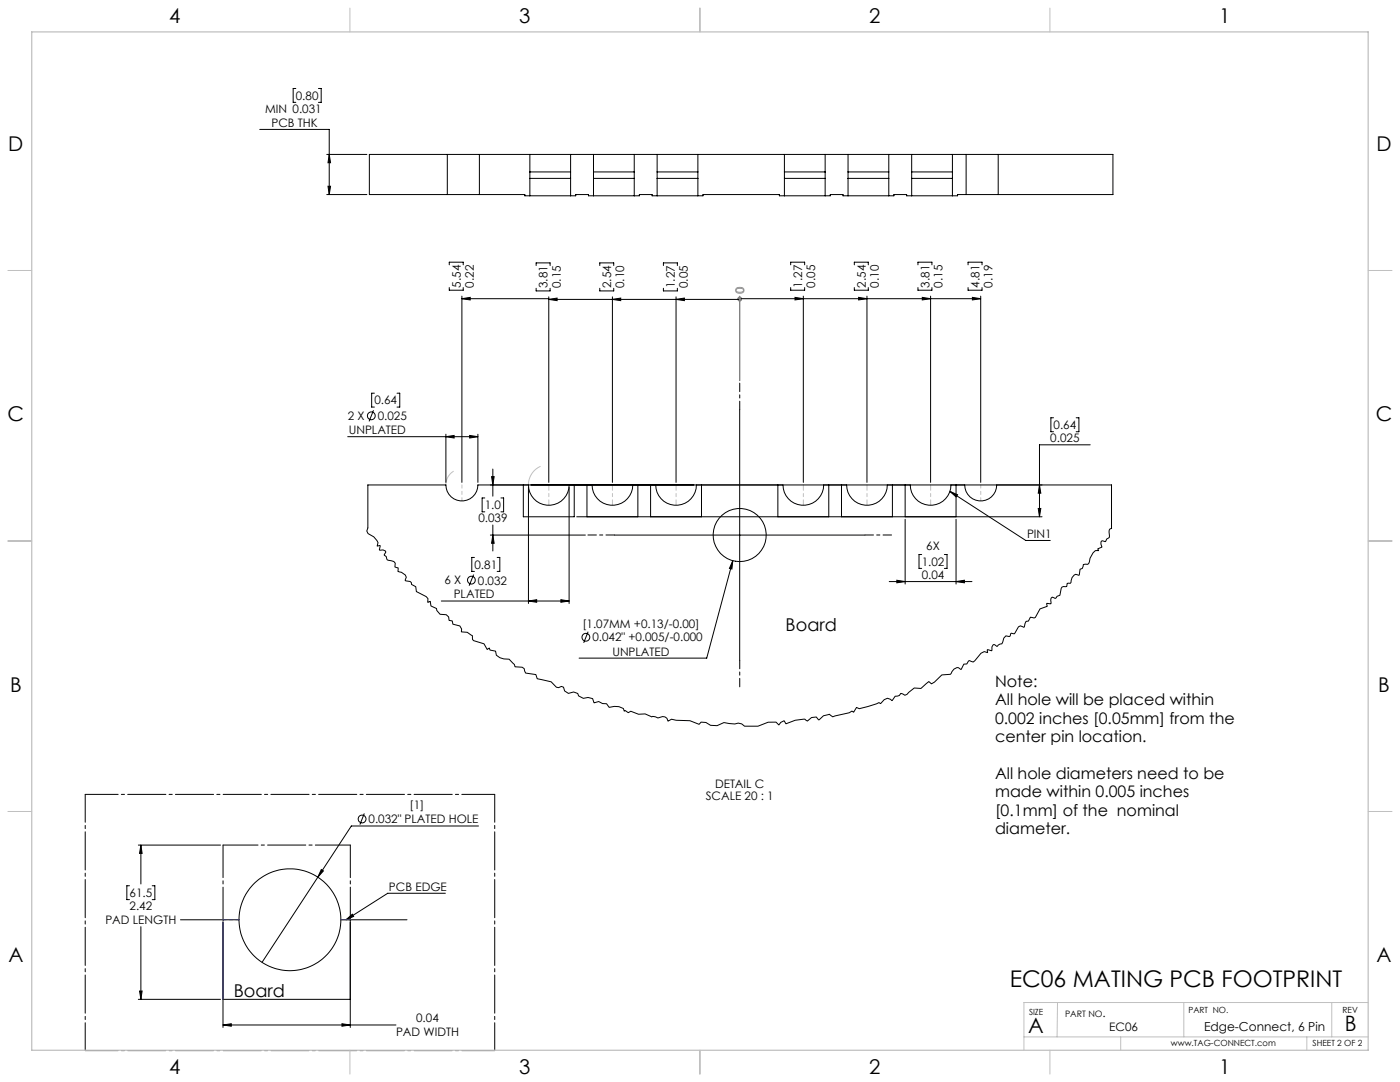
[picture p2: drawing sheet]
<svg xmlns="http://www.w3.org/2000/svg" width="559mm" height="432mm" viewBox="0 0 559 432" stroke-linecap="round" stroke-linejoin="round" font-family="sans-serif">
<g fill="none" stroke="#000" stroke-width=".4">
<path d="M118.1 35.3h-1.1v5.6h1.1M127.1 35.3h1.1v5.6h-1.1M103.7 51.6h27.7v26M130.4 61.6h16M130.4 77.6h16M130.9 74.3h1l-.5 3.3zM131.4 61.6l.5 3.3h-1zM178.5 77.6h12.8M178.5 61.6h12.8M178.5 61.6h-31.1v16h31.1M178.5 61.6v16M191.3 61.6h20.2"/>
<path d="M191.3 77.6h18.2v.5h2M191.3 61.6v16M211.5 61.6h16.3M211.5 68.6h16.3M211.5 71.2h16.3M211.5 78.1h16.3M211.5 61.6v16.5M227.8 61.6h9.1M227.8 78.1h2v-.5h5.1v.5h2M227.8 61.6v16.5M236.9 68.6h16.3M236.9 61.6h16.3"/>
<path d="M236.9 71.2h16.3M236.9 78.1h16.3M236.9 61.6v16.5M253.2 61.6h9.1M253.2 78.1h2v-.5h5.1v.5h2M253.2 61.6v16.5M262.3 68.6h16.3M262.3 61.6h16.3M262.3 71.2h16.3M262.3 78.1h16.3M262.3 61.6v16.5M278.6 61.6h34.5"/>
<path d="M278.6 78.1h2v-.5h30.5v.5h2M278.6 61.6v16.5M313.1 68.6h16.3M313.1 61.6h16.3M313.1 71.2h16.3M313.1 78.1h16.3M313.1 61.6v16.5M329.4 61.6h9.1M329.4 78.1h2v-.5h5.1v.5h2M329.4 61.6v16.5M338.5 68.6h16.3M338.5 61.6h16.3"/>
<path d="M338.5 71.2h16.3M338.5 78.1h16.3M338.5 61.6v16.5M354.8 61.6h9.1M354.8 78.1h2v-.5h5.1v.5h2M354.8 61.6v16.5M363.9 68.6h16.3M363.9 61.6h16.3M363.9 71.2h16.3M363.9 78.1h16.3M363.9 61.6v16.5M380.2 61.6h5.4"/>
<path d="M380.2 61.6v16.5M385.6 77.6h12.8M385.6 61.6h12.8M385.6 77.6h-3.4v.5h-2M385.6 61.6v16M398.4 61.6h45.8v16h-45.8M398.4 61.6v16M179.3 105.7v-1.1h5.6v1.1M179.3 114.8v1h5.6v-1M184.4 118.2v74.3M184.4 119.2h34.6M184.4 119.2l3.3-.5v1z"/>
<path d="M214 115v1.1h5.6v-1.1M214 106v-1.1h5.6v1.1M219 119.5h76.2M219 118.5v74M219 119.5l3.4-.5v1zM239.4 106v-1.1h5.6v1.1M239.4 115v1.1h5.6v-1.1M244.4 118.5v74M244.4 119.5l3.4-.5v1zM264.8 115v1.1h5.6v-1.1M264.8 106v-1.1h5.6v1.1M269.8 118.5v74"/>
<path d="M269.8 119.5l3.4-.5v1zM295.2 119.2h96.2M315.6 114.8v1h5.6v-1M315.6 105.7v-1.1h5.6v1.1M317.3 118.7l3.3 .5-3.3 .5zM320.6 118.2v74.3M341 114.8v1h5.6v-1M341 105.7v-1.1h5.6v1.1M342.7 118.7l3.3 .5-3.3 .5zM346 118.2v74.3M366.4 114.8v1h5.6v-1M366.4 105.7v-1.1h5.6v1.1"/>
<path d="M368.1 118.7l3.3 .5-3.3 .5zM371.4 118.2v74.3M386.4 114.8v1h5.6v-1M386.4 105.7v-1.1h5.6v1.1M388.1 118.7l3.3 .5-3.3 .5zM391.4 118.2v74.3M149.4 156.9h-1.1v5.6h1.1M158.5 156.9h1.1v5.6h-1.1M138.8 174.3h51.9M149.1 163.7l-1.8 4.5M178 173.3v19.2M178 174.3l3.3-.5v1z"/>
<path d="M187.5 173.8l3.2 .5-3.2 .5zM190.7 173.3v19.2M295.2 163.5v100M420.5 166.7h-1v5.6h1M429.5 166.7h1.1v5.6h-1.1M435.2 177.5h-20.3v28.7M146.8 193.5h31.2a6.4 6.4 0 0 0 6.4 6.4 6.4 6.4 0 0 0 6.3-6.4h253v17.4l-.6 .2a5 5 0 0 0-.3 3.4 1.89 1.89 0 0 0-1.5 1.6l-1.6-.1-.3 1.1 .4 1.2-1.7 .7 .4 .7h-1.3a7.9 7.9 0 0 0-2.6 5.1l-.4 .4-1.8 .1-.4 1.6-.9 .3-.4 2.3-1.4-.3a3.2 3.2 0 0 0-1.8 3.2l-.3 .4h-1.3l-.1 1.3a1.88 1.88 0 0 0-2.2 .7l-.5 2.8-1.2 .4-.7 .8-1.2-.5a2.63 2.63 0 0 0-.5 2.6l-1.7-.1 .2 1.2-2.9 1-1.9 3.4-.4 .2-1.5-.3-.8 1.6-1 .1-.7 2.3-1.5-.5-.8 .4-1.7 2.7-1.3-.1-.3 1-.4 .2-1.3-.2-.9 .9-.7 2.2a2.01 2.01 0 0 0-1.9 1.1l-1.2-.8-.4 .1-.5 .9-.1 1.5-1.7-.4 .1 1.2-1.3-.5-1.4 .7-3.1 3.5-1.4-.6-.4 .2-.7 1.2h-1.2l-1 2.1-1.1-.6a3.3 3.3 0 0 0-3.2 2.6l-3.5 .2-2.9 2.9-1.2 .7-1.1-.9-3.1 2.7-2.7-.1-2.9 2.5-.8 .4-1.6-.8-.6 .9-1.7 .2-1.2 1.8-1.9-.9-1.3 .5-1.4 1.6-.7-.4-7.8 2.4-1.1-.5-1.2 1.9-.7-.4-1 .6-6.6 1.7-1.4-1.1a5.7 5.7 0 0 0-4.3 2.3l-.9-1.2-1.9 .2-1.6 1.5-1.4-.8-3.5 .4-3.7 1.5-.7-1.3-1.4 .7-.7 1-1.2-1.1h-3.1l-4.1 1.6h-5.3l-1.1-.9-1.5-.3-1.3 .3-4.3-.5-2.8 1.2-2.6-.1-1.8-1.2-2-.1-.8 .9-3.6-1.5-5.5-.2-1.9-.4-1.4 .8-.4-1.1-.8-.6-.9-.1-1.9 .5-1-.4-1.1-.2-.4 .2-2.6-1.2-2.6 .1-3.1-1.2-1 .6-1.2-.8-.4 .2-.4-1-1.7-.8-1.9-.1-2.1 .4-1-1.5h-1.6l-1.5-.8-1.9 .5-.6-1.7-1.8-.5-1.9 .4-1.9-1-.3-.9-1.6-.6-2.1 .5-1.5-1-.5-1.5-.8-.3-1.1 .5-.9-.2-2.1-2.1-5.6-1.2-.5-1.7-4.1-.6-.6-1.8-.8-.5-2.8-.2-.3-.9-2.1-2.1-2.1-.1-1.6-.5-1.4-1-.3-1.6-2.2-.5-.3-.8-.8 .6-1.3-2.3-4.2-1.2-.4-.5v-1.5l-2.1-1.4-2.3-.1 .1-1.2-.7-1.2-2.8-.7-.3-1.3-1.3-.2-.1-1.4-1-.9-2.5-.2-1.3-1.5-.1-.7-2.2-1.1-.3-1.8-1 .4 .1-1.5-.7-.8-3.9-2-.3-2-1.6-.9-.1-.7-.5-.4-2-.5 .5-1.2a3.9 3.9 0 0 0-3.4-2.4l.1-1.4-1.3-.3 .2-1.5-.6-.7-2.6-.7-.4-1.3-.8-.6 .6-1.2-.1-.4-1-.4h-1.5l.4-1.6h-1.3l.4-1.4-.5-.8-1.2-1.5-2.3-1.3-.5-1 .4-1.2zM193.5 198.7h-1.1v5.6h1.1M196.2 190.2h1l-.5 3.3zM196.7 187.2v10.8M200 198.7h1v5.6h-1M208.9 193.5v12.7h20.3v-12.7"/>
<path d="M210.9 194.5v46.3M210.9 193.5a8.1 8.1 0 0 0 8.1 8.1 8.1 8.1 0 0 0 8.2-8.1M227.2 194.5v46.3M234.3 193.5v12.7M236.3 193.5a8.1 8.1 0 0 0 8.1 8.1 8.1 8.1 0 0 0 8.2-8.1M254.6 193.5v12.7M259.7 193.5v12.7M261.7 193.5a8.1 8.1 0 0 0 8.1 8.1 8.1 8.1 0 0 0 8.2-8.1M280 193.5v12.7M310.5 193.5v12.7M312.5 193.5a8.1 8.1 0 0 0 8.1 8.1 8.1 8.1 0 0 0 8.2-8.1M330.8 193.5v12.7"/>
<path d="M335.9 193.5v12.7M337.9 193.5a8.1 8.1 0 0 0 8.1 8.1 8.1 8.1 0 0 0 8.2-8.1M356.2 193.5v12.7M361.3 193.5v12.7M363.3 193.5a8.1 8.1 0 0 0 8.1 8.1 8.1 8.1 0 0 0 8.2-8.1M379.2 196.1l3 1.3-.6 .9zM379.2 196.1l30.2 19.6h9.8M381.6 193.5v12.7M385.1 193.5a6.4 6.4 0 0 0 6.3 6.4 6.4 6.4 0 0 0 6.4-6.4M414.9 193.5l.5 3.3h-1zM195.7 213.5h37.9M196.7 213.5l.5 3.3h-1z"/>
<path d="M196.7 209.5v10.4M230.2 206.2h185.7M245.3 213.5h99.9M361.3 207.2v25.9M381.6 207.2v25.9M414.4 202.9h1l-.5 3.3zM176.1 239.9h51.1M189.1 229.3l-1.8 4.5M189.4 222.5h-1.1v5.5h1.1M198.4 222.5h1.1v5.5h-1.1M210.9 239.9l3.3-.6v1zM223.9 239.3l3.3 .6-3.3 .4z"/>
<path d="M292.5 223.8l-.4 3.3-1-.3zM292.5 223.8l-10.4 38.8h-51M354.9 232.1h33M358 231.6l3.3 .5-3.3 .5zM367.9 221.3h-1.1v5.5h1.1M376.9 221.3h1.1v5.5h-1.1M381.6 232.1l3.3-.5v1zM234.7 252.1l-1.7 4.4M55.2 337.3h32.8M56.2 337.3l.5 3.3h-1zM56.2 337.3v15.5M145.4 324.6l-1.7 4.5"/>
<path d="M191 329.6h-50.8l-13.3 20.5M51.7 353.5h-1.1v5.5h1.1M60.7 353.5h1.1v5.5h-1.1M126.9 350.1l-22.3 33.9M128.2 347l.9 .6-2.2 2.5zM177.8 356.5h-23l-16.7 10.6M56.2 369.8v29M72 367.1h23.4M89 368.1v41.9M136 367.1h26.5M138.1 367.1l2.5-2.3 .5 .9zM139.8 367.1v42.9"/>
<path d="M55.2 398.8h32.8M55.7 395.5h1l-.5 3.3zM89 398.8h50.8M89 409l3.3-.4v.9zM89 409h69M136.5 408.6l3.3 .4-3.3 .5z"/>
<circle cx="148.2" cy="165.9" r="1.55"/>
<circle cx="295.2" cy="213.5" r="10.6"/>
<circle cx="188.2" cy="231.5" r="1.55"/>
<circle cx="233.9" cy="254.3" r="1.55"/>
<circle cx="144.5" cy="326.8" r="1.55"/>
<circle cx="115.7" cy="367" r="20.3"/>
</g>
<g fill="none" stroke="#808080" stroke-width=".4">
<path d="M295.2 119.5h.1M295.2 119.2h.1M295.2 118.2v33.7"/>
<circle cx="295.2" cy="119.2" r=".69"/>
<circle cx="295.2" cy="119.5" r=".68"/>
</g>
<g fill="none" stroke="#c0c0c0" stroke-width=".4">
<path d="M139.7 3.2v9.5M279.4 3.2v9.5M419.1 3.2v9.5M3.1 107.9h9.6M546.1 107.9h9.5M181 188a6.3 6.3 0 0 0-3 5.5M215.8 186.1a8 8 0 0 0-4.9 7.4M3.1 215.9h9.6M546.1 215.9h9.5M3.1 323.8h9.6M546.1 323.8h9.5M139.7 419.1v9.6"/>
<path d="M279.4 419.1v9.6M408.7 413.8h137.4M419.1 419.1v9.6M422.1 400.1l-.2 13.7M447.3 413.8v5.3M472.5 400.1v13.7M521.6 413.8v5.3M531.6 400.1v13.7M546.1 400.1h-137.4v19"/>
</g>
<path d="M295.3 163.5v-10.6M245.3 213.5h-10.6M345.3 213.5h10.6M295.3 263.5v10.6" fill="none" stroke="#000" stroke-width=".4" stroke-dasharray="15.2 1.3 1.3 1.3" stroke-dashoffset="11.8"/>
<path d="M34 317h163.5M34 419.3h163.5" fill="none" stroke="#000" stroke-width=".4" stroke-dasharray="15.2 1.3 1.3 1.3" stroke-dashoffset="2.1"/>
<path d="M34 419.3v-102.3M197.5 419.3v-102.3" fill="none" stroke="#000" stroke-width=".4" stroke-dasharray="15.2 1.3 1.3 1.3" stroke-dashoffset="4.1"/>
<path d="M139.8 337.2v29.8M89 367v-29.8" fill="none" stroke="#000" stroke-width=".4" stroke-dasharray="15.2 1.3 1.3 1.3" stroke-dashoffset="2.3"/>
<path d="M89 337.2h50.8" fill="none" stroke="#000" stroke-width=".4" stroke-dasharray="15.2 1.3 1.3 1.3" stroke-dashoffset="1.3"/>
<path d="M89 367h.1M139.8 367h.1" fill="none" stroke="#f00" stroke-width=".4" stroke-dasharray="15.2 1.3 1.3 1.3"/>
<path d="M219.1 201.6v-8.1M244.5 201.6v-8.1M269.9 201.6v-8.1M320.7 201.6v-8.1M346.1 201.6v-8.1M371.5 201.6v-8.1" fill="none" stroke="#c0c0c0" stroke-width=".4" stroke-dasharray="15.2 1.3 1.3 1.3" stroke-dashoffset="13.1"/>
<path d="M184.4 199.9v-6.4M391.5 199.9v-6.4" fill="none" stroke="#c0c0c0" stroke-width=".4" stroke-dasharray="15.2 1.3 1.3 1.3" stroke-dashoffset="13.9"/>
<path d="M12.7 12.7h533.4v406.4h-533.4z" fill="none" stroke="#c0c0c0" stroke-width=".5"/>
<path d="M89 367h6.4" fill="none" stroke="#00f" stroke-width=".4" stroke-dasharray="15.2 1.3 1.3 1.3" stroke-dashoffset="13.9"/>
<path d="M136.1 367h3.7" fill="none" stroke="#00f" stroke-width=".4" stroke-dasharray="15.2 1.3 1.3 1.3"/>
<path d="M89 367.1v31.7" fill="none" stroke="#00f" stroke-width=".4"/>
<g fill="#000">
<path d="M128.2 347l.9 .6-2.2 2.5z"/>
<path d="M244.4 119.5l3.4-.5v1zM269.8 119.5l3.4-.5v1zM219 119.5l3.4-.5v1zM184.4 119.2l3.3-.5v1zM317.3 118.7l3.3 .5-3.3 .5zM342.7 118.7l3.3 .5-3.3 .5zM368.1 118.7l3.3 .5-3.3 .5zM388.1 118.7l3.3 .5-3.3 .5z"/>
<path d="M187.5 173.8l3.2 .5-3.2 .5zM178 174.3l3.3-.5v1z"/>
<path d="M379.2 196.1l3 1.3-.6 .9zM138.1 367.1l2.5-2.3 .5 .9z"/>
<path d="M358 231.6l3.3 .5-3.3 .5zM381.6 232.1l3.3-.5v1zM292.5 223.8l-1.4 3 1 .3zM414.9 193.5l.5 3.3h-1zM414.4 202.9h1l-.5 3.3zM196.7 213.5l.5 3.3h-1zM196.2 190.2h1l-.5 3.3zM131.4 61.6l.5 3.3h-1zM130.9 74.3h1l-.5 3.3z"/>
<path d="M55.7 395.5h1l-.5 3.3zM56.2 337.3l.5 3.3h-1zM210.9 239.9l3.3-.6v1zM223.9 239.3l3.3 .6-3.3 .4z"/>
<path d="M136.5 408.6l3.3 .4-3.3 .5zM89 409l3.3-.4v.9z"/>
</g>
<text font-size="9.2" x="403.1" y="393.7">EC06 MATING PCB FOOTPRINT</text>
<g font-size="8.5">
<text x="410.4" y="412.4">A</text>
<text x="536.8" y="411.3">B</text>
</g>
<g font-size="8.1">
<text x="67.6" y="9.3">4</text>
<text x="207.3" y="9.3">3</text>
<text x="347" y="9.3">2</text>
<text x="486.7" y="9.3">1</text>
<text x="3.3" y="60.1">D</text>
<text x="549.4" y="60.1">D</text>
<text x="3" y="168">C</text>
<text x="549.1" y="168">C</text>
<text x="4" y="276">B</text>
<text x="550.1" y="276">B</text>
<text x="3.3" y="383.9">A</text>
<text x="549.4" y="383.9">A</text>
<text x="67.6" y="428.4">4</text>
<text x="207.3" y="428.4">3</text>
<text x="347" y="428.4">2</text>
<text x="486.7" y="428.4">1</text>
</g>
<g font-size="7.1">
<text x="313.6" y="251.8">Board</text>
<text x="93.3" y="398">Board</text>
</g>
<g font-size="6.3">
<text x="397.2" y="274.2">Note:</text>
<text x="397.2" y="281.5">All hole will be placed within</text>
<text x="397.2" y="288.9">0.002 inches [0.05mm] from the</text>
<text x="397.2" y="296.2">center pin location.</text>
<text x="397.2" y="310.9">All hole diameters need to be</text>
<text x="397.2" y="318.2">made within 0.005 inches</text>
<text x="397.2" y="325.6">[0.1mm] of the nominal</text>
<text x="397.2" y="332.9">diameter.</text>
</g>
<text font-size="4.9" x="480.6" y="411.4">Edge-Connect, 6 Pin</text>
<g font-size="4.7">
<text x="118.1" y="39.8">0.80</text>
<text x="105.9" y="45">MIN 0.031</text>
<text x="108.3" y="50.6">PCB THK</text>
<text x="183.9" y="114.7" transform="rotate(-90 183.9 114.7)">5.54</text>
<text x="189.1" y="114.7" transform="rotate(-90 189.1 114.7)">0.22</text>
<text x="218.6" y="115" transform="rotate(-90 218.6 115)">3.81</text>
<text x="223.8" y="115" transform="rotate(-90 223.8 115)">0.15</text>
<text x="244" y="115" transform="rotate(-90 244 115)">2.54</text>
<text x="249.2" y="115" transform="rotate(-90 249.2 115)">0.10</text>
<text x="269.4" y="115" transform="rotate(-90 269.4 115)">1.27</text>
<text x="274.6" y="115" transform="rotate(-90 274.6 115)">0.05</text>
<text x="320.2" y="114.7" transform="rotate(-90 320.2 114.7)">1.27</text>
<text x="325.4" y="114.7" transform="rotate(-90 325.4 114.7)">0.05</text>
<text x="345.6" y="114.7" transform="rotate(-90 345.6 114.7)">2.54</text>
<text x="350.8" y="114.7" transform="rotate(-90 350.8 114.7)">0.10</text>
<text x="371" y="114.7" transform="rotate(-90 371 114.7)">3.81</text>
<text x="376.2" y="114.7" transform="rotate(-90 376.2 114.7)">0.15</text>
<text x="391" y="114.7" transform="rotate(-90 391 114.7)">4.81</text>
<text x="396.2" y="114.7" transform="rotate(-90 396.2 114.7)">0.19</text>
<text x="149.4" y="161.4">0.64</text>
<text x="138.8" y="167.6">2 X</text>
<text x="150.8" y="167.7">0.025</text>
<text x="139.2" y="173.3">UNPLATED</text>
<text x="420.5" y="171.3">0.64</text>
<text x="419.2" y="176.5">0.025</text>
<text x="193.5" y="203.2">1.0</text>
<text x="190.9" y="208.5">0.039</text>
<text x="409.9" y="214.7">PIN1</text>
<text x="369.7" y="219.6">6X</text>
<text x="189.4" y="227">0.81</text>
<text x="367.9" y="225.8">1.02</text>
<text x="177.4" y="233.2">6 X</text>
<text x="190.7" y="233.3">0.032</text>
<text x="367.9" y="231.1">0.04</text>
<text x="181.1" y="238.8">PLATED</text>
<text x="232.5" y="250.5">[1.07MM +0.13/-0.00]</text>
<text x="236.4" y="256">0.042&quot; +0.005/-0.000</text>
<text x="244.4" y="261.6">UNPLATED</text>
<text x="285.4" y="314.6">DETAIL C</text>
<text x="163.5" y="323">[1]</text>
<text x="281.7" y="319.1">SCALE 20 : 1</text>
<text x="147.1" y="328.5">0.032&quot; PLATED HOLE</text>
<text x="51.7" y="358">61.5</text>
<text x="155.3" y="355.5">PCB EDGE</text>
<text x="51.7" y="363.2">2.42</text>
<text x="42.1" y="368.8">PAD LENGTH</text>
<text x="440.1" y="405.7">.</text>
<text x="158.1" y="413.6">PAD WIDTH</text>
<text x="166.1" y="408">0.04</text>
<text x="442.7" y="411.4">EC06</text>
</g>
<text font-size="4.7" fill="#808080" x="297" y="117.1" transform="rotate(-90 297 117.1)">0</text>
<text font-size="3.5" x="425.1" y="405.7">PART NO</text>
<g font-size="3.4">
<text x="410.7" y="405.1">SIZE</text>
<text x="474.4" y="404.1">PART NO.</text>
<text x="535.9" y="404.1">REV</text>
<text x="467.3" y="417.6">www.TAG-CONNECT.com</text>
<text x="523.9" y="417.6">SHEET 2 OF 2</text>
</g>
</svg>
